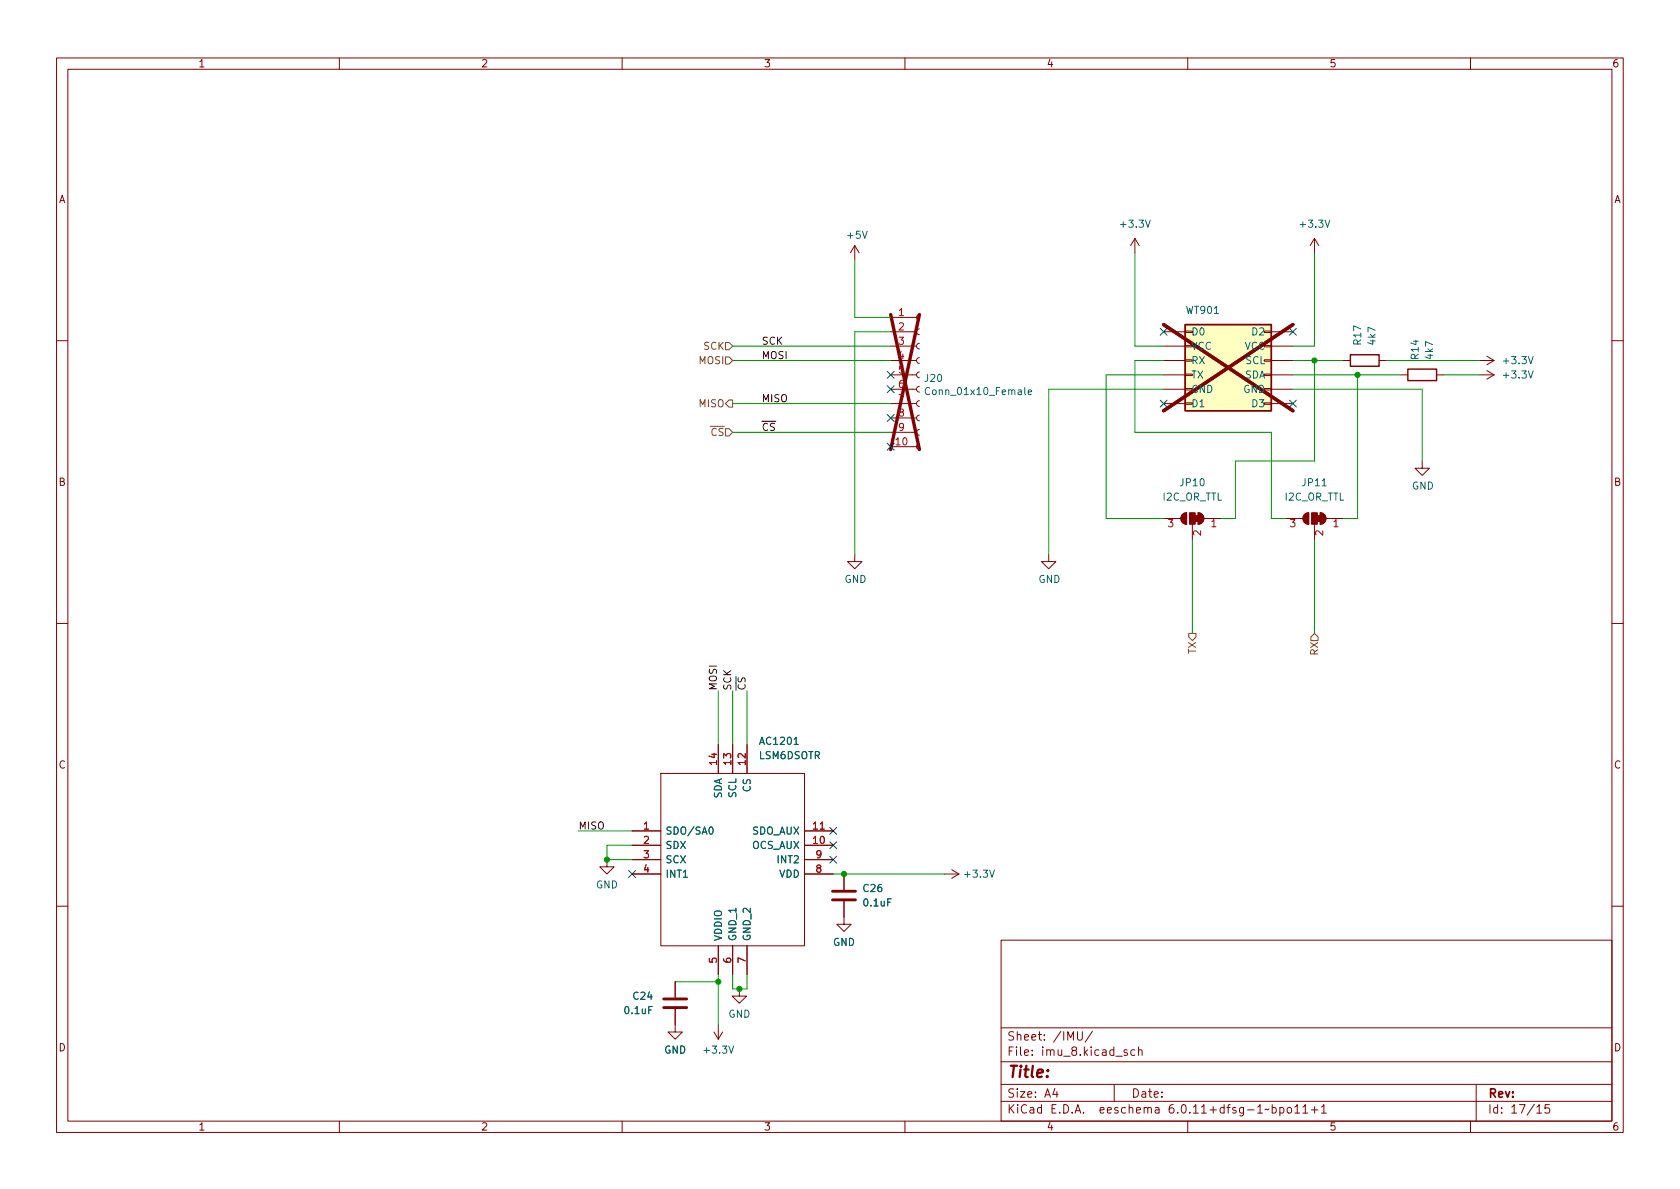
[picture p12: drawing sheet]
<svg xmlns="http://www.w3.org/2000/svg" width="297mm" height="210mm" viewBox="0 0 297 210" stroke-linecap="round" stroke-linejoin="round" font-family="sans-serif">
<g fill="none" stroke="#840000" stroke-width=".18">
<path d="M10 10.2h277v190.1h-277zM12 12.2h273v186.1h-273zM60 10.2v2M110 10.2v2M160 10.2v2M210 10.2v2M260 10.2v2M151.1 43.4l-.7 1.3M151.1 43.4v2.6M151.1 43.4l.8 1.3M157.5 58.7h4.6M157.5 56.1h4.6"/>
<path d="M162.6 58.2l-.4 .1-.1 .4 .1 .3 .4 .2M162.6 55.6l-.4 .2-.1 .3 .1 .4 .4 .1M200.7 42.2l-.8 1.2M200.7 42.2v2.5M200.7 42.2l.7 1.2M205.7 58.7h3.8M209.5 58.5h1.3v.3h-1.3zM223.5 58.5h1.3v.3h-1.3zM224.8 58.7h3.8M232.4 42.2v2.5M232.4 42.2l-.8 1.2M232.4 42.2l.8 1.2"/>
<path d="M10 60.2h2M157.5 66.3h4.6M157.5 79h4.6M157.5 76.4h4.6M157.5 73.9h4.6M157.5 71.4h4.6M157.5 68.8h4.6M157.5 63.7h4.6M157.5 61.2h4.6M162.6 78.5l-.4 .1-.1 .4 .1 .3 .4 .2M162.6 75.9l-.4 .2-.1 .3 .1 .4 .4 .2M162.6 73.4l-.4 .1-.1 .4 .1 .4 .4 .1"/>
<path d="M162.6 70.9l-.4 .1-.1 .4 .1 .3 .4 .2M162.6 68.3l-.4 .2-.1 .3 .1 .4 .4 .1M162.6 65.8l-.4 .1-.1 .4 .1 .3 .4 .2M162.6 63.2l-.4 .2-.1 .3 .1 .4 .4 .2M162.6 60.7l-.4 .1-.1 .4 .1 .4 .4 .1M205.7 66.3h3.8M205.7 71.4h3.8M205.7 68.8h3.8M205.7 63.7h3.8M205.7 61.2h3.8M209.5 71.2h1.3v.3h-1.3zM209.5 68.7h1.3v.3h-1.3z"/>
<path d="M209.5 66.2h1.3v.2h-1.3zM209.5 63.6h1.3v.3h-1.3zM209.5 61.1h1.3v.2h-1.3zM223.5 71.2h1.3v.3h-1.3zM223.5 68.7h1.3v.3h-1.3zM223.5 66.2h1.3v.2h-1.3zM223.5 63.6h1.3v.3h-1.3zM223.5 61.1h1.3v.2h-1.3zM224.8 66.3h3.8M224.8 71.4h3.8M224.8 68.8h3.8M224.8 63.7h3.8"/>
<path d="M224.8 61.2h3.8M237.5 63.7h1.3M243.8 63.7h1.3M247.6 66.3h1.3M254 66.3h1.3M261.6 66.3h2.6M261.6 63.7h2.6M262.9 63l1.3 .7M262.9 65.5l1.3 .8M264.2 63.7l-1.3 .8M264.2 66.3l-1.3 .8M285 60.2h2"/>
<path d="M151.1 98v1.3h1.3l-1.3 1.3-1.2-1.3h1.2M185.4 98v1.3h1.3l-1.3 1.3-1.3-1.3h1.3M205.7 91.7h3.1M209.1 91l.7-.3v2a1.02 1.02 0 0 1-.9-.6 1.02 1.02 0 0 1 .2-1.1zM210.8 92.7v2.8M211.8 90.7a1.02 1.02 0 0 1 1.1 1 1.02 1.02 0 0 1-1.1 1zM212.9 91.7h3M227.3 91.7h3.1M230.7 91l.7-.3v2a1.02 1.02 0 0 1-.9-.6 1.02 1.02 0 0 1 .2-1.1zM232.4 92.7v2.8M233.4 90.7a1.02 1.02 0 0 1 1 1 1.02 1.02 0 0 1-1 1zM234.4 91.7h3.1"/>
<path d="M251.5 81.5v1.3h1.2l-1.2 1.3-1.3-1.3h1.3M10 110.2h2M285 110.2h2M116.8 136.8h25.4v30.5h-25.4zM127 131.7v5.1M129.5 131.7v5.1M132.1 131.7v5.1M107.3 152v1.3h1.3l-1.3 1.3-1.3-1.3h1.3M111.8 146.9h5M111.8 149.5h5M111.8 152h5M111.8 154.6h5"/>
<path d="M142.2 146.9h5.1M142.2 149.5h5.1M142.2 152h5.1M142.2 154.6h5.1M149.2 159.4v4h1.3l-1.3 1.3-1.2-1.3h1.2M149.2 154.6v2.7M167 154.6h2.5M168.3 153.8l1.2 .8M169.5 154.6l-1.2 .7M10 160.2h2M119.4 178.4v4.1h1.2l-1.2 1.3-1.3-1.3h1.3M119.4 173.6v2.8"/>
<path d="M127 167.3v5M129.5 167.3v5M130.7 174.9v1.2h1.3l-1.3 1.3-1.2-1.3h1.2M132.1 167.3v5M177 166.3h108v32h-108zM285 160.2h2M60 198.3v2M110 198.3v2M126.2 182.5l.8 1.3M127 181.2v2.6M127.8 182.5l-.8 1.3M160 198.3v2"/>
<path d="M177 194.8h108M177 191.8h108M177 187.8h108M177 181.8h108M182.5 186.5v.1M182.5 185.7v.1M184.6 183.8v.1M184.6 183v.1M193.1 182.4l-1.2 1.9M197 191.8v3M200.6 185.7l-.4-.1-.3 .3v.4l.2 .3h.5M201.3 185.8l.2-.2 .4 .1v.9"/>
<path d="M201.3 185.1v1.5M204.3 195.9h.6v.9M204.9 196.2l-.5 .1a.29 .29 0 0 0-.2 .2 .29 .29 0 0 0 .2 .3h.5M210 198.3v2M228.9 196.8h.9M230.4 195.8l.4-.5v1.5M230.4 196.8h.8M231.9 196.3h1.1M232.4 195.7v1.1M233.6 195.8l.5-.5v1.5M233.6 196.8h.9M260 198.3v2"/>
<path d="M261 191.8v6.5M273.9 195.3h-.7l-.1 .7 .3-.1 .5 .1 .1 .2-.1 .5-.2 .1-.6-.1"/>
</g>
<path d="M209.5 57.4h15.3v15.2h-15.3zM238.8 62.7h5v2.1h-5zM248.9 65.3h5.1v2h-5.1z" fill="none" stroke="#840000" stroke-width=".25"/>
<g fill="none" stroke="#006464" stroke-width=".18">
<path d="M202.5 38.9l.5 1.3 .4-1.3M234.3 38.9l.4 1.3 .4-1.3M152.5 40.9l.4 1.2 .4-1.2M181.2 68.5v1.1l.2 .2M181.8 69.4l.6-.2-.1-.2-.3-.1-.2 .2 .1 .6h.4M270.2 63.1l.4 1.2 .5-1.2M270.2 65.6l.4 1.3 .5-1.3M233.8 85.9h.7M140.4 130.7l.4-.3v1.2M140.4 131.6h.7M125.5 146.4l.2-.2a.68 .68 0 0 1 .4 .7 .68 .68 0 0 1-.4 .6l-.2-.1-.1-.4zM157.6 158.9h-.6v1.3"/>
<path d="M175 153.9l.4 1.2 .4-1.2M115.3 178h-.6v1.3M128.9 185l.4 1.2 .4-1.2"/>
</g>
<g fill="#840000" stroke="#840000" stroke-width=".18">
<path d="M211.3 91.2h.5v1h-.5z"/>
<path d="M211.8 90.7a1.02 1.02 0 0 1 1.1 1 1.02 1.02 0 0 1-1.1 1z"/>
<path d="M210.3 90.7h1v2h-1z"/>
<path d="M209.1 91l.7-.3v2a1.02 1.02 0 0 1-.9-.6 1.02 1.02 0 0 1 .2-1.1z"/>
<path d="M232.9 91.2h.5v1h-.5z"/>
<path d="M233.4 90.7a1.02 1.02 0 0 1 1 1 1.02 1.02 0 0 1-1 1z"/>
<path d="M231.9 90.7h1v2h-1z"/>
<path d="M230.7 91l.7-.3v2a1.02 1.02 0 0 1-.9-.6 1.02 1.02 0 0 1 .2-1.1z"/>
</g>
<path d="M206.6 91.9h.8l-.5 .5 .4 .1v.5l-.2 .2-.5-.2M212.3 93.9v.8l-.9-.8-.4 .2 .1 .5M214.3 92.2l.3-.3v1.3M228.2 91.9h.8l-.5 .5 .4 .1v.5l-.2 .2-.5-.2M233.9 93.9v.8l-.9-.8-.4 .2 .1 .5M235.9 92.2l.3-.3v1.3M145 146.6h.7" fill="none" stroke="#a90000" stroke-width=".18"/>
<path d="M157.5 55.6l5.1 23.9M162.6 55.6l-5.1 23.9M205.7 57.4l22.9 15.2M228.6 57.4l-22.9 15.2" fill="none" stroke="#840000" stroke-width=".6"/>
<path d="M209.5 57.4h15.3v15.2h-15.3z" fill="#ffffc2" stroke="#ffffc2" stroke-width=".18"/>
<path d="M147.2 159.1h4.1M147.2 157.6h4.1M117.3 178.2h4.1M117.3 176.7h4.1" fill="none" stroke="#840000" stroke-width=".51"/>
<path d="M125.6 75.4h2.5M128.3 60.6h.6l.6 .6-.6 .6h-.6zM128.3 63.1h.6l.6 .6-.6 .7h-.6zM128.9 70.7h.6v1.3h-.6l-.6-.6zM210.2 112h1.3v.6l-.7 .7-.6-.7zM232.4 112l.6 .6v.7h-1.2v-.7z" fill="none" stroke="#725600" stroke-width=".18"/>
<g fill="none" stroke="#009600" stroke-width=".18">
<path d="M151.1 46v10.1h6.4M157.5 58.7h-6.4v39.3M200.7 44.7v16.5h5M232.4 44.7v16.5h-3.8M129.5 63.7h28M129.5 76.4h28M129.5 61.2h28M129.5 71.4h28M205.7 66.3h-10.1v25.4h10.1M205.7 63.7h-5v12.7h24.1v15.3h2.5M205.7 68.8h-20.3v29.2M228.6 66.3h19"/>
<path d="M228.6 63.7h8.9M228.6 68.8h22.9v12.7M232.4 63.7v17.8h-14v10.2h-2.5M240 66.3v25.4h-2.5M245.1 63.7h16.5M255.3 66.3h6.3M210.8 95.5v16.5M232.4 95.5v16.5M127 122.2v9.5M129.5 122.2v9.5M132.1 122.2v9.5M102.2 146.9h9.6"/>
<path d="M111.8 149.5h-4.5v2.5h4.5M147.3 154.6h19.7M119.4 173.6h7.6M127 172.3v8.9M129.5 172.3v2.6h2.6v-2.6"/>
</g>
<g fill="none" stroke="#000084" stroke-width=".18">
<path d="M205.1 58.1l1.2 1.2M206.3 58.1l-1.2 1.2M228 58.1l1.2 1.2M229.2 58.1l-1.2 1.2M156.9 65.7l1.2 1.2M156.9 78.4l1.2 1.2M156.9 68.2l1.2 1.2M156.9 73.3l1.2 1.2M158.1 65.7l-1.2 1.2M158.1 78.4l-1.2 1.2M158.1 68.2l-1.2 1.2M158.1 73.3l-1.2 1.2"/>
<path d="M205.1 70.8l1.2 1.2M206.3 70.8l-1.2 1.2M228 70.8l1.2 1.2M229.2 70.8l-1.2 1.2M111.2 153.9l1.2 1.3M112.4 153.9l-1.2 1.3M146.7 148.9l1.2 1.2M146.7 146.3l1.2 1.2M146.7 151.4l1.2 1.2M147.9 148.9l-1.2 1.2M147.9 146.3l-1.2 1.2M147.9 151.4l-1.2 1.2"/>
</g>
<g fill="#009600" stroke="#009600" stroke-width=".18">
<circle cx="149.2" cy="154.6" r=".46"/>
<circle cx="130.7" cy="174.9" r=".46"/>
<circle cx="107.3" cy="152" r=".46"/>
<circle cx="127" cy="173.6" r=".46"/>
<circle cx="232.4" cy="63.7" r=".46"/>
<circle cx="240" cy="66.3" r=".46"/>
</g>
<text font-size="2.8" fill="#840000" x="178" y="191.2">Title:</text>
<g font-size="2.1" fill="#840000">
<text x="178" y="184.5">Sheet:</text>
<text x="186.2" y="184.5">/IMU/</text>
<text x="178" y="187.2">File:</text>
<text x="184.4" y="187.2">imu_8.kicad_sch</text>
<text x="178" y="197.4">KiCad</text>
<text x="178" y="194.6">Size:</text>
<text x="184.7" y="194.6">A4</text>
<text x="185.7" y="197.4">E.D.A.</text>
<text x="194.6" y="197.4">eeschema</text>
<text x="200" y="194.6">Date:</text>
<text x="207" y="197.4">6.0.11+dfsg-1~bpo11+1</text>
<text x="263" y="194.6">Rev:</text>
<text x="263" y="197.4">Id:</text>
<text x="267.1" y="197.4">17/15</text>
</g>
<g font-size="1.8" fill="#840000">
<text x="35" y="12.3">1</text>
<text x="85" y="12.3">2</text>
<text x="135" y="12.3">3</text>
<text x="185" y="12.3">4</text>
<text x="235" y="12.3">5</text>
<text x="285" y="12.3">6</text>
<text x="10.4" y="36.3">A</text>
<text x="285.4" y="36.3">A</text>
<text x="10.3" y="86.3">B</text>
<text x="285.3" y="86.3">B</text>
<text x="10.3" y="136.3">C</text>
<text x="285.3" y="136.3">C</text>
<text x="10.3" y="186.3">D</text>
<text x="285.3" y="186.3">D</text>
<text x="35" y="200.3">1</text>
<text x="85" y="200.3">2</text>
<text x="135" y="200.3">3</text>
<text x="185" y="200.3">4</text>
<text x="235" y="200.3">5</text>
<text x="285" y="200.3">6</text>
</g>
<g font-size="1.8" fill="#006464">
<text x="197.7" y="40.6">+3.3V</text>
<text x="229.5" y="40.6">+3.3V</text>
<text x="149.5" y="42.6">+5V</text>
<text x="209.6" y="55.9">WT901</text>
<text x="210.6" y="59.7">D0</text>
<text x="221.1" y="59.7">D2</text>
<text x="210.6" y="62.2">VCC</text>
<text x="210.6" y="64.8">RX</text>
<text x="220" y="62.2">VCC</text>
<text x="220.1" y="64.8">SCL</text>
<text x="241.1" y="61.2" transform="rotate(-90 241.1 61.2)">R17</text>
<text x="243.6" y="61.2" transform="rotate(-90 243.6 61.2)">4k7</text>
<text x="251.2" y="63.7" transform="rotate(-90 251.2 63.7)">R14</text>
<text x="253.8" y="63.7" transform="rotate(-90 253.8 63.7)">4k7</text>
<text x="265.4" y="64.8">+3.3V</text>
<text x="163.3" y="67.9">J20</text>
<text x="163.3" y="70.2">Conn_01x10_Female</text>
<text x="210.6" y="67.3">TX</text>
<text x="210.6" y="69.9">GND</text>
<text x="219.8" y="69.9">GND</text>
<text x="220.1" y="67.3">SDA</text>
<text x="265.4" y="67.3">+3.3V</text>
<text x="210.6" y="72.4">D1</text>
<text x="221.1" y="72.4">D3</text>
<text x="205.5" y="88.9">I2C_OR_TTL</text>
<text x="208.4" y="86.4">JP10</text>
<text x="227" y="88.9">I2C_OR_TTL</text>
<text x="230" y="86.4">JP11</text>
<text x="249.6" y="86.9">GND</text>
<text x="149.2" y="103.5">GND</text>
<text x="183.5" y="103.5">GND</text>
<text x="134.1" y="132.1">AC1201</text>
<text x="134.1" y="134.6">LSM6DSOTR</text>
<text x="128" y="141.3" transform="rotate(-90 128 141.3)">SDA</text>
<text x="130.6" y="141.2" transform="rotate(-90 130.6 141.2)">SCL</text>
<text x="133.1" y="140.2" transform="rotate(-90 133.1 140.2)">CS</text>
<text x="117.6" y="148">SDO/SA0</text>
<text x="132.9" y="148">SDO_AUX</text>
<text x="117.6" y="150.5">SDX</text>
<text x="117.6" y="153">SCX</text>
<text x="117.6" y="155.6">INT1</text>
<text x="132.9" y="150.5">OCS_AUX</text>
<text x="137.2" y="153">INT2</text>
<text x="137.7" y="155.6">VDD</text>
<text x="170.2" y="155.6">+3.3V</text>
<text x="105.3" y="157.5">GND</text>
<text x="152.4" y="158.1">C26</text>
<text x="152.4" y="160.7">0.1uF</text>
<text x="128" y="166.5" transform="rotate(-90 128 166.5)">VDDIO</text>
<text x="130.6" y="166.5" transform="rotate(-90 130.6 166.5)">GND_1</text>
<text x="133.1" y="166.5" transform="rotate(-90 133.1 166.5)">GND_2</text>
<text x="147.2" y="167.6">GND</text>
<text x="110.2" y="179.7">0.1uF</text>
<text x="111.7" y="177.2">C24</text>
<text x="128.7" y="180.3">GND</text>
<text x="117.4" y="186.7">GND</text>
<text x="124.1" y="186.7">+3.3V</text>
</g>
<g font-size="1.8" fill="#a90000">
<text x="158.7" y="55.9">1</text>
<text x="158.7" y="58.4">2</text>
<text x="158.7" y="61">3</text>
<text x="158.7" y="63.5">4</text>
<text x="158.7" y="66">5</text>
<text x="158.7" y="68.6">6</text>
<text x="158.7" y="71.1">7</text>
<text x="158.7" y="73.7">8</text>
<text x="158.7" y="76.2">9</text>
<text x="158.1" y="78.7">10</text>
<text x="213.9" y="94">1</text>
<text x="235.5" y="94">1</text>
<text x="126.7" y="135.5" transform="rotate(-90 126.7 135.5)">14</text>
<text x="129.3" y="135.5" transform="rotate(-90 129.3 135.5)">13</text>
<text x="131.8" y="135.5" transform="rotate(-90 131.8 135.5)">12</text>
<text x="113.6" y="146.7">1</text>
<text x="113.6" y="149.2">2</text>
<text x="143.5" y="149.2">10</text>
<text x="143.5" y="146.7">11</text>
<text x="113.6" y="151.8">3</text>
<text x="113.6" y="154.3">4</text>
<text x="144.1" y="154.3">8</text>
<text x="144.1" y="151.8">9</text>
<text x="126.7" y="170.5" transform="rotate(-90 126.7 170.5)">5</text>
<text x="129.3" y="170.5" transform="rotate(-90 129.3 170.5)">6</text>
<text x="131.8" y="170.5" transform="rotate(-90 131.8 170.5)">7</text>
</g>
<g font-size="1.8" fill="#725600">
<text x="123.4" y="64.8">MOSI</text>
<text x="124.3" y="62.2">SCK</text>
<text x="123.4" y="72.4">MISO</text>
<text x="125.5" y="77.5">~{CS}</text>
<text x="211.8" y="115.7" transform="rotate(-90 211.8 115.7)">TX</text>
<text x="233.4" y="116" transform="rotate(-90 233.4 116)">RX</text>
</g>
<g font-size="1.8" fill="#0f0f0f">
<text x="134.6" y="63.5">MOSI</text>
<text x="134.6" y="60.9">SCK</text>
<text x="134.6" y="71.1">MISO</text>
<text x="134.6" y="76.2">~{CS}</text>
<text x="126.7" y="122.2" transform="rotate(-90 126.7 122.2)">MOSI</text>
<text x="129.3" y="122.2" transform="rotate(-90 129.3 122.2)">SCK</text>
<text x="131.8" y="122.2" transform="rotate(-90 131.8 122.2)">~{CS}</text>
<text x="102.2" y="146.7">MISO</text>
</g>
</svg>
